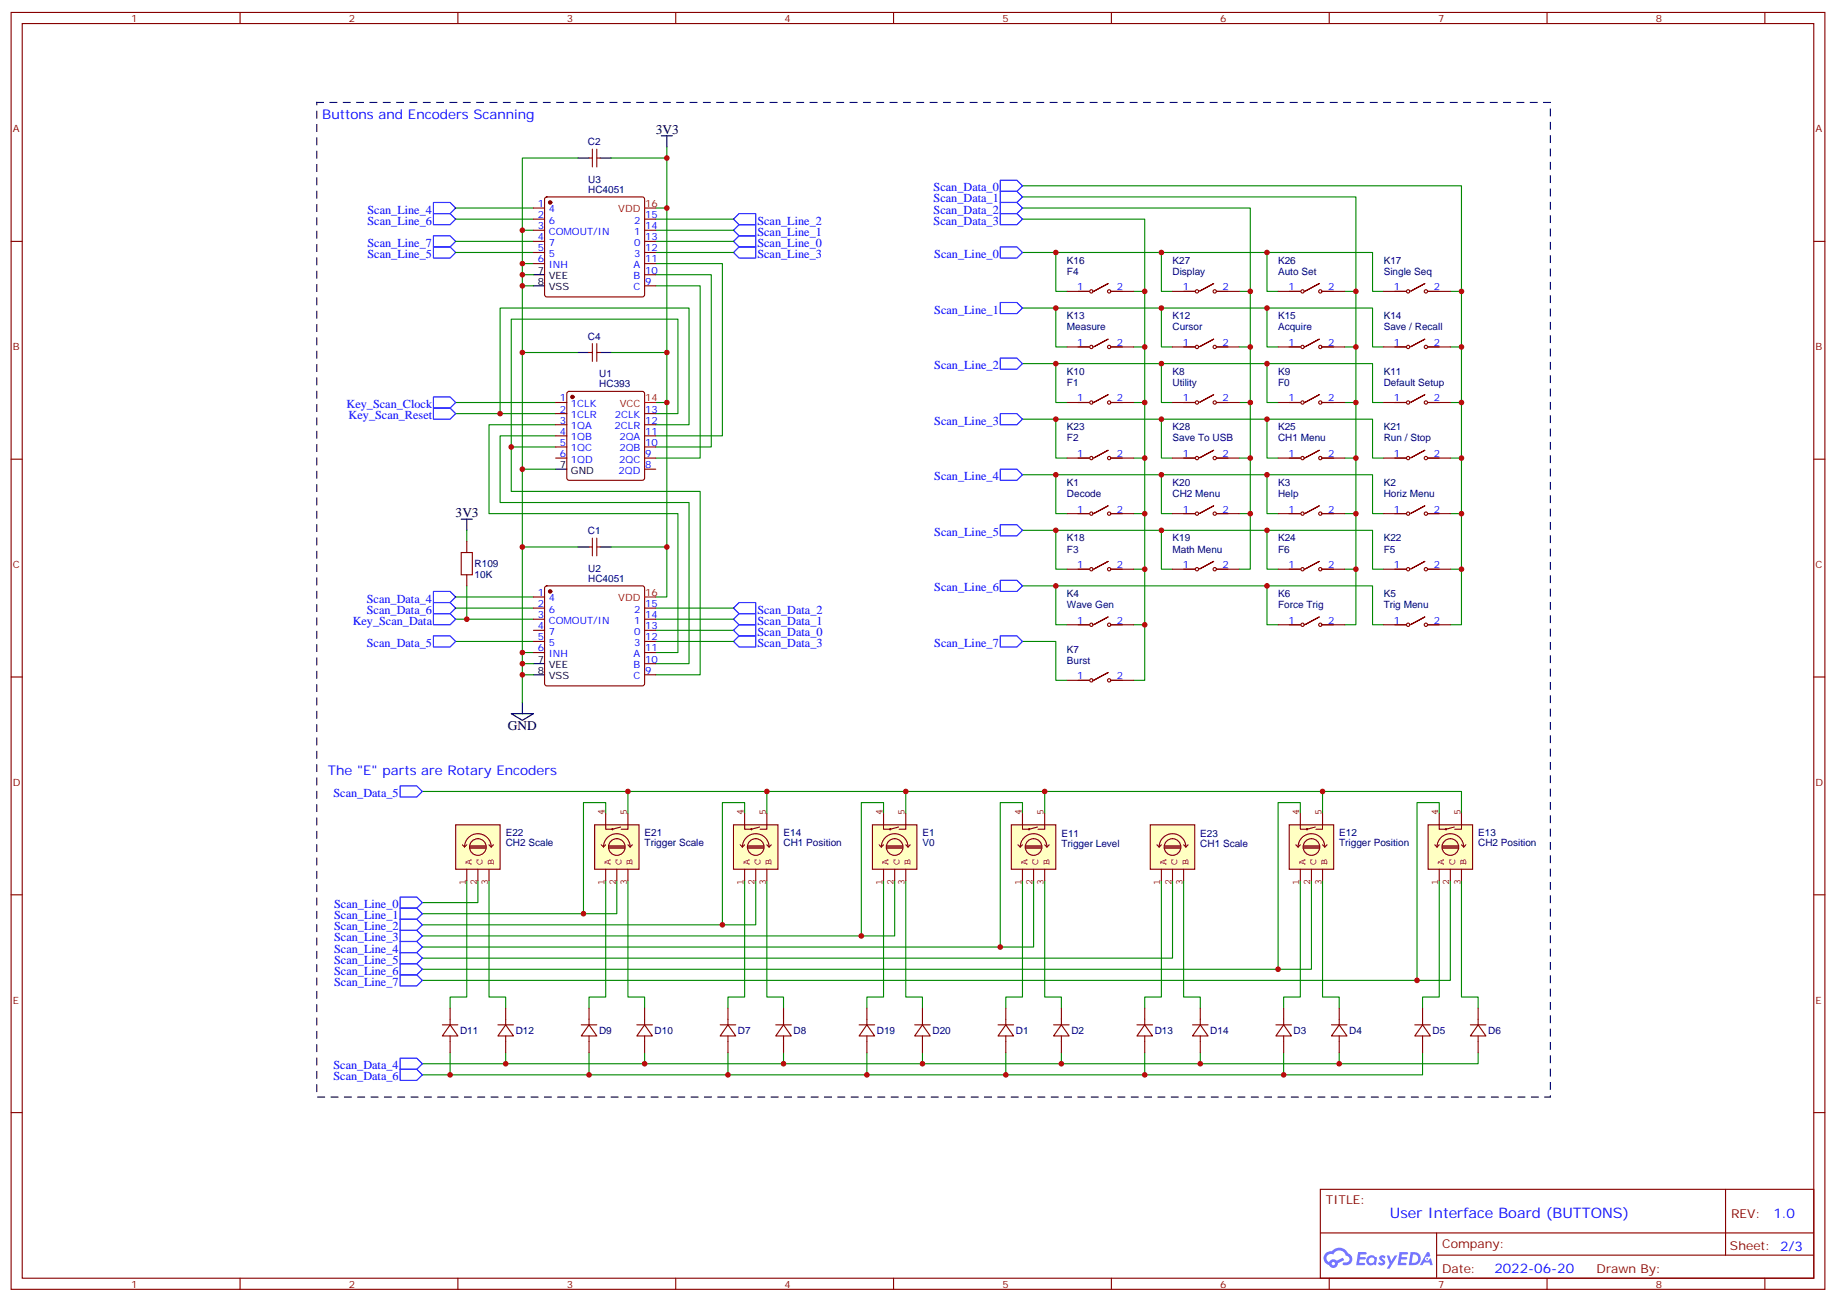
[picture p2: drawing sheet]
<svg xmlns="http://www.w3.org/2000/svg" width="583mm" height="413mm" viewBox="0 0 583 413" stroke-linecap="round" stroke-linejoin="round" font-family="sans-serif">
<g fill="none" stroke="#870000" stroke-width=".35">
<path d="M3.5 4h575.8v405.3h-575.8zM7.1 7.5h568.6v398.3h-568.6zM76.2 4v3.5M145.3 4v3.5M214.5 4v3.5M283.6 4v3.5M352.8 4v3.5M421.9 4v3.5M491.1 4v3.5M560.2 4v3.5M3.5 76.6h3.6M575.7 76.6h3.6"/>
<path d="M3.5 145.8h3.6M575.7 145.8h3.6M3.5 214.9h3.6M575.7 214.9h3.6M3.5 284.1h3.6M575.7 284.1h3.6M3.5 353.2h3.6M575.7 353.2h3.6M419.1 377.5h156.6v28.3h-156.6zM547.7 377.6v20.8M419.1 391.4h156.5M456 398.4h119.6"/>
<path d="M456 391.4v14.1M76.2 405.8v3.5M145.3 405.8v3.5M214.5 405.8v3.5M283.6 405.8v3.5M352.8 405.8v3.5M421.9 405.8v3.5M491.1 405.8v3.5M560.2 405.8v3.5"/>
</g>
<g fill="#5487ff">
<path d="M438.1 398.7a1.22 1.22 0 0 1 1.7 .3l-.4 .6a.47 .47 0 0 0-.3-.4 .47 .47 0 0 0-.5 .1l.1 .3a1.14 1.14 0 0 1 .8 1.7 1.14 1.14 0 0 1-1.9 0l-.2-.2 .5-.5 .7 .4a.29 .29 0 0 0 .3-.3 .29 .29 0 0 0-.2-.3 1.04 1.04 0 0 1-.6-1.7z"/>
<path d="M431.1 397.5h2.3l.4 .2-.2 .5h-1.8l-.1 .9h1.5l.3 .3-.3 .4h-1.6l-.2 1.1h1.7l.2 .4-.2 .3h-2.6z"/>
<path d="M444.2 397.5l2.7 .2-.1 .5h-1.8l-.2 .9h1.6l.3 .3-.4 .4h-1.6l-.1 1.1h1.7l.2 .4-.2 .3h-2.7z"/>
<path d="M453 397.5h.7l.3 1.2-.6 .3a.69 .69 0 0 0-1 .3 .69 .69 0 0 0 .4 1 .69 .69 0 0 0 .9-.6l.5-.3 .6 2.2h-.8l-.3-.9h-1.7l-.5 .9h-.8z"/>
<path d="M440.2 398.6h.8l.6 1.8 1.1-1.8h.9l-2.6 4.1h-.8l.9-1.5z"/>
<path d="M447.8 397.5l-.6 4.1h1.3a2.11 2.11 0 0 0 2.5-2.1 2.11 2.11 0 0 0-2.5-2zM448.5 398.2a1.43 1.43 0 0 1 1.6 1.6 1.43 1.43 0 0 1-2 1.1z"/>
<path d="M434.1 399.1a1.54 1.54 0 0 0-.1 2.1 1.54 1.54 0 0 0 2.1 .2l.7 .2 .3-2.3-.6-.3a1.49 1.49 0 0 0-2.4 .1zM434.3 400.1a.95 .95 0 0 1 1.9 0 .95 .95 0 0 1-1.9 0z"/>
<path d="M420.8 397.8a2.18 2.18 0 0 0 1.1 3.8 1.44 1.44 0 0 0 1.6 .9 1.44 1.44 0 0 0 1.2-1.5l2-1-.5-.7-1.9 .9a1.47 1.47 0 0 0-2.4 .5 1.39 1.39 0 0 1-.7-2 1.39 1.39 0 0 1 2-.4 2.12 2.12 0 0 1 2.2-1.3 2.12 2.12 0 0 1 1.9 1.6 1.14 1.14 0 0 1 1 1.5 1.14 1.14 0 0 1-1.6 .7 .43 .43 0 0 0-.5 .3 .43 .43 0 0 0 .4 .5 1.98 1.98 0 0 0 2.5-1.2 1.98 1.98 0 0 0-1.2-2.5 3.1 3.1 0 0 0-5.3-.7l-.9 .1zM422.7 401.1a.55 .55 0 0 1 1.1 0 .55 .55 0 0 1-1.1 0z"/>
<circle cx="453" cy="399.6" r=".26"/>
</g>
<path d="M100.5 32.5h391.6v315.8h-391.6z" fill="none" stroke="#000" stroke-width=".35" stroke-dasharray="2.1 2.1"/>
<g fill="none" stroke="#008700" stroke-width=".35">
<path d="M183.4 50.2h-17.6v172.8M194 50.2h17.7M211.7 46.6v142.9h-3.6M324.6 59h139.3v139.3h-3.5M144.6 66h24.7M144.6 69.6h24.7M144.6 76.6h24.7M165.8 73.1h3.5M208.1 73.1h24.7M208.1 66h3.6M208.1 69.6h24.7M208.1 76.6h24.7"/>
<path d="M324.6 62.5h105.8v135.8h-3.5M324.6 66h72.3v114.7h-3.6M324.6 69.6h38.8v146.4h-3.6M144.6 80.2h24.7M165.8 83.7h3.5M165.8 87.2h3.5M165.8 90.7h3.5M208.1 83.7h21.2v54.7h-21.2M208.1 87.2h17.7v54.7h-17.7M208.1 90.7h14.1v54.7h-14.1M208.1 80.2h24.7M324.6 97.8h111.1v12.3h3.5"/>
<path d="M324.6 80.2h111.1v12.3h3.5M335.1 97.8v12.3h3.6M335.1 80.2v12.3h3.6M359.8 92.5h3.6M368.7 97.8v12.3h3.5M368.7 80.2v12.3h3.5M393.3 92.5h3.6M402.2 97.8v12.3h3.5M402.2 80.2v12.3h3.5M426.9 92.5h3.5M460.4 92.5h3.5M165.8 111.9h17.6"/>
<path d="M194 111.9h17.7M324.6 115.4h111.1v12.4h3.5M335.1 115.4v12.4h3.6M359.8 110.1h3.6M368.7 115.4v12.4h3.5M393.3 110.1h3.6M402.2 115.4v12.4h3.5M426.9 110.1h3.5M460.4 110.1h3.5M144.6 127.8h31.8M144.6 131.3h31.8M158.7 131.3v-33.5h60v37h-10.6"/>
<path d="M176.4 134.8h-21.2v28.3h60v44.1h-7.1M176.4 138.4h-17.7v21.1h60v51.2h-10.6M208.1 131.3h7.1v-30h-52.9v40.6M208.1 127.8h3.6M324.6 133.1h111.1v12.3h3.5M335.1 133.1v12.3h3.6M359.8 127.8h3.6M368.7 133.1v12.3h3.5M393.3 127.8h3.6M402.2 133.1v12.3h3.5M426.9 127.8h3.5M460.4 127.8h3.5"/>
<path d="M165.8 148.9h10.6M176.4 141.9h-14.1v14.1h59.9v58.2h-14.1M324.6 150.7h111.1v12.4h3.5M335.1 150.7v12.4h3.6M359.8 145.4h3.6M368.7 150.7v12.4h3.5M393.3 145.4h3.6M402.2 150.7v12.4h3.5M426.9 145.4h3.5M460.4 145.4h3.5M148.2 168.3v3.6M165.8 173.6h17.6"/>
<path d="M194 173.6h17.7M324.6 168.3h111.1v12.4h3.5M335.1 168.3v12.4h3.6M359.8 163.1h3.6M368.7 168.3v12.4h3.5M393.3 163.1h3.6M402.2 168.3v12.4h3.5M426.9 163.1h3.5M460.4 163.1h3.5M144.6 193h24.7M144.6 189.5h24.7M144.6 196.6h24.7"/>
<path d="M148.2 186v10.6M208.1 193h24.7M208.1 196.6h24.7M324.6 186h111.1v12.3h3.5M335.1 186v12.3h3.6M359.8 180.7h3.6M359.8 198.3h3.6M402.2 186v12.3h3.5M426.9 180.7h3.5M460.4 180.7h3.5M144.6 203.6h24.7M165.8 207.2h3.5"/>
<path d="M165.8 210.7h3.5M165.8 214.2h3.5M208.1 203.6h24.7M208.1 200.1h24.7M324.6 203.6h10.5v12.4h3.6M134.1 251.2h329.8v7.1M192.3 258.3v-3.5h-7.1v35.3M199.3 251.2v7.1M236.4 258.3v-3.5h-7.1v38.8M243.4 251.2v7.1M280.5 258.3v-3.5h-7.1v42.3M287.5 251.2v7.1"/>
<path d="M324.6 258.3v-3.5h-7.1v45.8M331.6 251.2v7.1M412.7 258.3v-3.5h-7v52.9M419.8 251.2v7.1M456.8 258.3v-3.5h-7v56.4M148.2 279.5v37h-5.3v3.5M151.7 279.5v7h-17.6M155.2 279.5v37h5.3v3.5M192.3 279.5v37h-5.3v3.5M195.8 279.5v10.6h-61.7M199.3 279.5v37h5.3v3.5M236.4 279.5v37h-5.3v3.5"/>
<path d="M239.9 279.5v14.1h-105.8M243.4 279.5v37h5.3v3.5M280.5 279.5v37h-5.3v3.5M284 279.5v17.6h-149.9M287.5 279.5v37h5.3v3.5M324.6 279.5v37h-5.3v3.5M328.1 279.5v21.1h-194M331.6 279.5v37h5.3v3.5M368.7 279.5v37h-5.3v3.5M372.2 279.5v24.7h-238.1M375.7 279.5v37h5.3v3.5M412.7 279.5v37h-5.2v3.5"/>
<path d="M416.3 279.5v28.2h-282.2M419.8 279.5v37h5.3v3.5M456.8 279.5v37h-5.2v3.5M460.4 279.5v31.7h-326.3M463.9 279.5v37h5.3v3.5M142.9 334.2v7M160.5 334.2v3.5M187 334.2v7M204.6 334.2v3.5M231.1 334.2v7M248.7 334.2v3.5M275.2 334.2v7"/>
<path d="M292.8 334.2v3.5M319.3 334.2v7M336.9 334.2v3.5M363.4 334.2v7M381 334.2v3.5M407.5 334.2v7M425.1 334.2v3.5M451.6 334.2v7h-317.5M469.2 334.2v3.5h-335.1"/>
</g>
<g fill="none" stroke="#870000" stroke-width=".35">
<path d="M187 50.2h1M188 47.3v5.7M189.4 47.3v5.7M189.4 50.2h1.1M338.7 92.5h7M351.7 90l-4.6 2.5 4.6-2.5M352.8 92.5h7M372.2 92.5h7M385.2 90l-4.6 2.5 4.6-2.5M386.3 92.5h7M405.7 92.5h7M418.7 90l-4.5 2.5 4.5-2.5"/>
<path d="M419.8 92.5h7.1M439.2 92.5h7.1M452.3 90l-4.6 2.5 4.6-2.5M453.3 92.5h7.1M187 111.9h1M188 109.1v5.6M189.4 109.1v5.6M189.4 111.9h1.1M338.7 110.1h7M351.7 107.7l-4.6 2.4 4.6-2.4M352.8 110.1h7M372.2 110.1h7"/>
<path d="M385.2 107.7l-4.6 2.4 4.6-2.4M386.3 110.1h7M405.7 110.1h7M418.7 107.7l-4.5 2.4 4.5-2.4M419.8 110.1h7.1M439.2 110.1h7.1M452.3 107.7l-4.6 2.4 4.6-2.4M453.3 110.1h7.1M338.7 127.8h7M351.7 125.3l-4.6 2.5 4.6-2.5M352.8 127.8h7M372.2 127.8h7"/>
<path d="M385.2 125.3l-4.6 2.5 4.6-2.5M386.3 127.8h7M405.7 127.8h7M418.7 125.3l-4.5 2.5 4.5-2.5M419.8 127.8h7.1M439.2 127.8h7.1M452.3 125.3l-4.6 2.5 4.6-2.5M453.3 127.8h7.1M338.7 145.4h7M351.7 142.9l-4.6 2.5 4.6-2.5M352.8 145.4h7M372.2 145.4h7"/>
<path d="M385.2 142.9l-4.6 2.5 4.6-2.5M386.3 145.4h7M405.7 145.4h7M418.7 142.9l-4.5 2.5 4.5-2.5M419.8 145.4h7.1M439.2 145.4h7.1M452.3 142.9l-4.6 2.5 4.6-2.5M453.3 145.4h7.1M148.2 171.9v3.5M187 173.6h1M188 170.8v5.7M189.4 170.8v5.7"/>
<path d="M189.4 173.6h1.1M338.7 163.1h7M351.7 160.6l-4.6 2.5 4.6-2.5M351.7 178.2l-4.6 2.5 4.6-2.5M352.8 163.1h7M372.2 163.1h7M385.2 178.2l-4.6 2.5 4.6-2.5M385.2 160.6l-4.6 2.5 4.6-2.5M386.3 163.1h7M405.7 163.1h7M418.7 160.6l-4.5 2.5 4.5-2.5M418.7 178.2l-4.5 2.5 4.5-2.5"/>
<path d="M419.8 163.1h7.1M439.2 163.1h7.1M452.3 160.6l-4.6 2.5 4.6-2.5M452.3 178.2l-4.6 2.5 4.6-2.5M453.3 163.1h7.1M148.2 182.5v3.5M338.7 198.3h7M338.7 180.7h7M351.7 195.9l-4.6 2.4 4.6-2.4M352.8 198.3h7M352.8 180.7h7M372.2 180.7h7"/>
<path d="M386.3 180.7h7M405.7 198.3h7M405.7 180.7h7M418.7 195.9l-4.5 2.4 4.5-2.4M419.8 198.3h7.1M419.8 180.7h7.1M439.2 198.3h7.1M439.2 180.7h7.1M452.3 195.9l-4.6 2.4 4.6-2.4M453.3 198.3h7.1M453.3 180.7h7.1M338.7 216h7"/>
<path d="M351.7 213.5l-4.6 2.5 4.6-2.5M352.8 216h7M140.4 325.3h4.9M142.9 325.3l2.4 3.6h-4.9zM142.9 320v5.3M142.9 328.9v5.3M158 325.3h5M160.5 325.3l2.5 3.6h-5zM160.5 320v5.3M160.5 328.9v5.3M184.5 325.3h4.9M187 325.3l2.4 3.6h-4.9z"/>
<path d="M187 320v5.3M187 328.9v5.3M202.1 325.3h5M204.6 325.3l2.5 3.6h-5zM204.6 320v5.3M204.6 328.9v5.3M228.6 325.3h4.9M231.1 325.3l2.4 3.6h-4.9zM231.1 320v5.3M231.1 328.9v5.3M246.2 325.3h5M248.7 325.3l2.5 3.6h-5z"/>
<path d="M248.7 320v5.3M248.7 328.9v5.3M272.7 325.3h4.9M275.2 325.3l2.4 3.6h-4.9zM275.2 320v5.3M275.2 328.9v5.3M290.3 325.3h5M292.8 325.3l2.5 3.6h-5zM292.8 320v5.3M292.8 328.9v5.3M334.4 325.3h5M336.9 325.3l2.5 3.6h-5z"/>
<path d="M336.9 320v5.3M336.9 328.9v5.3M360.9 325.3h4.9M363.4 325.3l2.4 3.6h-4.9zM363.4 320v5.3M363.4 328.9v5.3M378.5 325.3h5M381 325.3l2.5 3.6h-5zM381 320v5.3M381 328.9v5.3M405 325.3h4.9M407.5 325.3l2.4 3.6h-4.9z"/>
<path d="M407.5 320v5.3M407.5 328.9v5.3M422.6 325.3h5M425.1 325.3l2.5 3.6h-5zM425.1 320v5.3M425.1 328.9v5.3M449.1 325.3h4.9M451.6 325.3l2.4 3.6h-4.9zM451.6 320v5.3M451.6 328.9v5.3M466.7 325.3h5M469.2 325.3l2.5 3.6h-5z"/>
<path d="M469.2 320v5.3M469.2 328.9v5.3"/>
<circle cx="346.4" cy="92.5" r=".53"/>
<circle cx="352.1" cy="92.5" r=".53"/>
<circle cx="379.9" cy="92.5" r=".53"/>
<circle cx="385.6" cy="92.5" r=".53"/>
<circle cx="413.5" cy="92.5" r=".53"/>
<circle cx="419.1" cy="92.5" r=".53"/>
<circle cx="447" cy="92.5" r=".53"/>
<circle cx="452.6" cy="92.5" r=".53"/>
<circle cx="346.4" cy="110.1" r=".53"/>
<circle cx="352.1" cy="110.1" r=".53"/>
<circle cx="379.9" cy="110.1" r=".53"/>
<circle cx="385.6" cy="110.1" r=".53"/>
<circle cx="413.5" cy="110.1" r=".53"/>
<circle cx="419.1" cy="110.1" r=".53"/>
<circle cx="447" cy="110.1" r=".53"/>
<circle cx="452.6" cy="110.1" r=".53"/>
<circle cx="346.4" cy="127.8" r=".53"/>
<circle cx="352.1" cy="127.8" r=".53"/>
<circle cx="379.9" cy="127.8" r=".53"/>
<circle cx="385.6" cy="127.8" r=".53"/>
<circle cx="413.5" cy="127.8" r=".53"/>
<circle cx="419.1" cy="127.8" r=".53"/>
<circle cx="447" cy="127.8" r=".53"/>
<circle cx="452.6" cy="127.8" r=".53"/>
<circle cx="346.4" cy="145.4" r=".53"/>
<circle cx="352.1" cy="145.4" r=".53"/>
<circle cx="379.9" cy="145.4" r=".53"/>
<circle cx="385.6" cy="145.4" r=".53"/>
<circle cx="413.5" cy="145.4" r=".53"/>
<circle cx="419.1" cy="145.4" r=".53"/>
<circle cx="447" cy="145.4" r=".53"/>
<circle cx="452.6" cy="145.4" r=".53"/>
<circle cx="346.4" cy="163.1" r=".53"/>
<circle cx="352.1" cy="163.1" r=".53"/>
<circle cx="379.9" cy="163.1" r=".53"/>
<circle cx="385.6" cy="163.1" r=".53"/>
<circle cx="413.5" cy="163.1" r=".53"/>
<circle cx="419.1" cy="163.1" r=".53"/>
<circle cx="447" cy="163.1" r=".53"/>
<circle cx="452.6" cy="163.1" r=".53"/>
<circle cx="346.4" cy="198.3" r=".53"/>
<circle cx="346.4" cy="180.7" r=".53"/>
<circle cx="352.1" cy="198.3" r=".53"/>
<circle cx="352.1" cy="180.7" r=".53"/>
<circle cx="379.9" cy="180.7" r=".53"/>
<circle cx="385.6" cy="180.7" r=".53"/>
<circle cx="413.5" cy="180.7" r=".53"/>
<circle cx="413.5" cy="198.3" r=".53"/>
<circle cx="419.1" cy="180.7" r=".53"/>
<circle cx="419.1" cy="198.3" r=".53"/>
<circle cx="447" cy="198.3" r=".53"/>
<circle cx="447" cy="180.7" r=".53"/>
<circle cx="452.6" cy="180.7" r=".53"/>
<circle cx="452.6" cy="198.3" r=".53"/>
<circle cx="346.4" cy="216" r=".53"/>
<circle cx="352.1" cy="216" r=".53"/>
</g>
<path d="M183.4 50.2h3.6M190.5 50.2h3.5M209.9 43.1h3.5M211.7 43.1v3.5M183.4 111.9h3.6M190.5 111.9h3.5M146.4 164.8h3.5M148.2 164.8v3.5M183.4 173.6h3.6M190.5 173.6h3.5M162.3 226.6h7l-3.5 2.1zM165.8 223v3.6" fill="none" stroke="#000" stroke-width=".35"/>
<g fill="none" stroke="#00f" stroke-width=".35">
<path d="M317.5 57.2h5.3l1.8 1.8-1.8 1.7h-5.3zM137.6 74.9h5.3l1.7 1.7-1.7 1.8h-5.3zM137.6 67.8h5.3l1.7 1.8-1.7 1.7h-5.3zM137.6 78.4h5.3l1.7 1.8-1.7 1.7h-5.3zM137.6 64.3h5.3l1.7 1.7-1.7 1.8h-5.3zM234.6 78.4h5.3v3.5h-5.3l-1.8-1.7zM234.6 67.8h5.3v3.5h-5.3l-1.8-1.7zM234.6 71.3h5.3v3.6h-5.3l-1.8-1.8zM234.6 74.9h5.3v3.5h-5.3l-1.8-1.8zM317.5 64.3h5.3l1.8 1.7-1.8 1.8h-5.3zM317.5 60.7h5.3l1.8 1.8-1.8 1.8h-5.3zM317.5 67.8h5.3l1.8 1.8-1.8 1.7h-5.3z"/>
<path d="M317.5 78.4h5.3l1.8 1.8-1.8 1.7h-5.3zM317.5 96h5.3l1.8 1.8-1.8 1.8h-5.3zM317.5 113.7h5.3l1.8 1.7-1.8 1.8h-5.3zM137.6 129.5h5.3l1.7 1.8-1.7 1.8h-5.3zM137.6 126h5.3l1.7 1.8-1.7 1.7h-5.3zM317.5 131.3h5.3l1.8 1.8-1.8 1.7h-5.3zM317.5 148.9h5.3l1.8 1.8-1.8 1.8h-5.3zM317.5 166.6h5.3l1.8 1.7-1.8 1.8h-5.3zM137.6 191.3h5.3l1.7 1.7-1.7 1.8h-5.3zM137.6 187.7h5.3l1.7 1.8-1.7 1.8h-5.3zM137.6 194.8h5.3l1.7 1.8-1.7 1.7h-5.3zM234.6 191.3h5.3v3.5h-5.3l-1.8-1.8z"/>
<path d="M234.6 194.8h5.3v3.5h-5.3l-1.8-1.7zM234.6 198.3h5.3v3.6h-5.3l-1.8-1.8zM317.5 184.2h5.3l1.8 1.8-1.8 1.7h-5.3zM137.6 201.9h5.3l1.7 1.7-1.7 1.8h-5.3zM234.6 201.9h5.3v3.5h-5.3l-1.8-1.8zM317.5 201.9h5.3l1.8 1.7-1.8 1.8h-5.3zM127 249.5h5.3l1.8 1.7-1.8 1.8h-5.3zM127 284.8h5.3l1.8 1.7-1.8 1.8h-5.3zM127 288.3h5.3l1.8 1.8-1.8 1.7h-5.3zM127 291.8h5.3l1.8 1.8-1.8 1.7h-5.3zM127 295.3h5.3l1.8 1.8-1.8 1.8h-5.3zM127 298.9h5.3l1.8 1.7-1.8 1.8h-5.3z"/>
<path d="M127 302.4h5.3l1.8 1.8-1.8 1.7h-5.3zM127 305.9h5.3l1.8 1.8-1.8 1.8h-5.3zM127 309.5h5.3l1.8 1.7-1.8 1.8h-5.3zM127 339.4h5.3l1.8 1.8-1.8 1.8h-5.3zM127 335.9h5.3l1.8 1.8-1.8 1.7h-5.3z"/>
</g>
<path d="M146.4 175.4h3.5v7.1h-3.5z" fill="none" stroke="#a10000" stroke-width=".35"/>
<path d="M188.7 261.8h14.1v14.1h-14.1z" fill="#ffffc2" stroke="#850000" stroke-width=".35"/>
<g fill="none" stroke="#850000" stroke-width=".35">
<path d="M192.3 258.3v4.9h2.1l2.6-.7M199.3 258.3v4.9h-2.1M190.9 268.2l.7 .7M191.6 268.9a4.2 4.2 0 0 1 4.2-4.2 4.2 4.2 0 0 1 4.2 4.2M192.3 275.9v3.6M192.3 268.2l-.7 .7M193.3 269.2h5M193.3 268.9h5M193.3 268.5h5M194.4 263.1l-.2 .1 .2 .2 .1-.3M195.8 266.2a2.65 2.65 0 0 0-2.4 3.8 2.65 2.65 0 0 0 4.4 .6 2.65 2.65 0 0 0-1.3-4.3l-.6-.1M195.8 275.9v3.6"/>
<path d="M199.3 275.9v3.6M199.3 268.2l.7 .7M200.7 268.2l-.7 .7"/>
</g>
<path d="M144.6 261.8h14.1v14.1h-14.1z" fill="#ffffc2" stroke="#850000" stroke-width=".35"/>
<path d="M146.8 268.2l.7 .7M147.5 268.9a4.2 4.2 0 0 1 4.2-4.2 4.2 4.2 0 0 1 4.2 4.2M148.2 275.9v3.6M148.2 268.2l-.7 .7M149.2 269.2h5M149.2 268.9h5M149.2 268.5h5M151.7 266.2a2.65 2.65 0 0 0-2.4 3.8 2.65 2.65 0 0 0 4.4 .6 2.65 2.65 0 0 0-1.3-4.3l-.6-.1M151.7 275.9v3.6M155.2 275.9v3.6M155.2 268.2l.7 .7M156.6 268.2l-.7 .7" fill="none" stroke="#850000" stroke-width=".35"/>
<path d="M232.8 261.8h14.1v14.1h-14.1z" fill="#ffffc2" stroke="#850000" stroke-width=".35"/>
<g fill="none" stroke="#850000" stroke-width=".35">
<path d="M236.4 258.3v4.9h2.1l2.6-.7M243.4 258.3v4.9h-2.1M234.9 268.2l.8 .7M235.7 268.9a4.2 4.2 0 0 1 4.2-4.2 4.2 4.2 0 0 1 4.2 4.2M236.4 275.9v3.6M236.4 268.2l-.7 .7M237.4 269.2h5M237.4 268.9h5M237.4 268.5h5M238.5 263.1l-.2 .1 .2 .2 .1-.3M239.9 266.2a2.65 2.65 0 0 0-2.4 3.8 2.65 2.65 0 0 0 4.4 .6 2.65 2.65 0 0 0-1.3-4.3l-.6-.1M239.9 275.9v3.6"/>
<path d="M243.4 275.9v3.6M243.4 268.2l.7 .7M244.8 268.2l-.7 .7"/>
</g>
<path d="M453.3 261.8h14.1v14.1h-14.1z" fill="#ffffc2" stroke="#850000" stroke-width=".35"/>
<g fill="none" stroke="#850000" stroke-width=".35">
<path d="M456.8 258.3v4.9h2.2l2.6-.7M463.9 258.3v4.9h-2.1M455.4 268.2l.7 .7M456.1 268.9a4.2 4.2 0 0 1 4.3-4.2 4.2 4.2 0 0 1 4.2 4.2M456.8 275.9v3.6M456.8 268.2l-.7 .7M457.9 269.2h4.9M457.9 268.9h4.9M457.9 268.5h4.9M459 263.1l-.2 .1 .2 .2 .1-.3M460.4 266.2a2.65 2.65 0 0 0-2.4 3.8 2.65 2.65 0 0 0 4.4 .6 2.65 2.65 0 0 0-1.3-4.3l-.6-.1M460.4 275.9v3.6"/>
<path d="M463.9 275.9v3.6M463.9 268.2l.7 .7M465.3 268.2l-.7 .7"/>
</g>
<path d="M409.2 261.8h14.1v14.1h-14.1z" fill="#ffffc2" stroke="#850000" stroke-width=".35"/>
<g fill="none" stroke="#850000" stroke-width=".35">
<path d="M412.7 258.3v4.9h2.2l2.6-.7M419.8 258.3v4.9h-2.1M411.3 268.2l.7 .7M412 268.9a4.2 4.2 0 0 1 4.3-4.2 4.2 4.2 0 0 1 4.2 4.2M412.7 275.9v3.6M412.7 268.2l-.7 .7M413.8 269.2h4.9M413.8 268.9h4.9M413.8 268.5h4.9M414.9 263.1l-.2 .1 .2 .2 .1-.3M416.3 266.2a2.65 2.65 0 0 0-2.4 3.8 2.65 2.65 0 0 0 4.4 .6 2.65 2.65 0 0 0-1.3-4.3l-.6-.1M416.3 275.9v3.6"/>
<path d="M419.8 275.9v3.6M419.8 268.2l.7 .7M421.2 268.2l-.7 .7"/>
</g>
<path d="M321 261.8h14.1v14.1h-14.1z" fill="#ffffc2" stroke="#850000" stroke-width=".35"/>
<g fill="none" stroke="#850000" stroke-width=".35">
<path d="M324.6 258.3v4.9h2.1l2.6-.7M331.6 258.3v4.9h-2.1M323.1 268.2l.7 .7M323.8 268.9a4.2 4.2 0 0 1 4.3-4.2 4.2 4.2 0 0 1 4.2 4.2M324.6 275.9v3.6M324.6 268.2l-.8 .7M325.6 269.2h5M325.6 268.9h5M325.6 268.5h5M326.7 263.1l-.2 .1 .2 .2 .1-.3M328.1 266.2a2.65 2.65 0 0 0-2.4 3.8 2.65 2.65 0 0 0 4.4 .6 2.65 2.65 0 0 0-1.3-4.3l-.6-.1M328.1 275.9v3.6"/>
<path d="M331.6 275.9v3.6M331.6 268.2l.7 .7M333 268.2l-.7 .7"/>
</g>
<path d="M365.1 261.8h14.1v14.1h-14.1z" fill="#ffffc2" stroke="#850000" stroke-width=".35"/>
<path d="M367.2 268.2l.7 .7M367.9 268.9a4.2 4.2 0 0 1 4.3-4.2 4.2 4.2 0 0 1 4.2 4.2M368.7 275.9v3.6M368.7 268.2l-.8 .7M369.7 269.2h4.9M369.7 268.9h4.9M369.7 268.5h4.9M372.2 266.2a2.65 2.65 0 0 0-2.4 3.8 2.65 2.65 0 0 0 4.4 .6 2.65 2.65 0 0 0-1.3-4.3l-.6-.1M372.2 275.9v3.6M375.7 275.9v3.6M375.7 268.2l.7 .7M377.1 268.2l-.7 .7" fill="none" stroke="#850000" stroke-width=".35"/>
<path d="M276.9 261.8h14.1v14.1h-14.1z" fill="#ffffc2" stroke="#850000" stroke-width=".35"/>
<g fill="none" stroke="#850000" stroke-width=".35">
<path d="M280.5 258.3v4.9h2.1l2.6-.7M287.5 258.3v4.9h-2.1M279 268.2l.8 .7M279.8 268.9a4.2 4.2 0 0 1 4.2-4.2 4.2 4.2 0 0 1 4.2 4.2M280.5 275.9v3.6M280.5 268.2l-.7 .7M281.5 269.2h5M281.5 268.9h5M281.5 268.5h5M282.6 263.1l-.2 .1 .2 .2 .1-.3M284 266.2a2.65 2.65 0 0 0-2.4 3.8 2.65 2.65 0 0 0 4.4 .6 2.65 2.65 0 0 0-1.3-4.3l-.6-.1M284 275.9v3.6"/>
<path d="M287.5 275.9v3.6M287.5 268.2l.7 .7M288.9 268.2l-.7 .7"/>
</g>
<g fill="none" stroke="#870000" stroke-width=".35">
<path d="M169.3 66h3.6M169.3 69.6h3.6M169.3 73.1h3.6M169.3 76.6h3.6M173.1 62.7l.5-.2h30.3l.5 .2 .2 .5v30.4l-.2 .5-.5 .2h-30.3l-.5-.3-.2-.4v-30.4zM204.6 69.6h3.5M204.6 73.1h3.5M204.6 76.6h3.5M169.3 80.2h3.6M169.3 83.7h3.6M204.6 80.2h3.5M204.6 83.7h3.5"/>
<path d="M204.6 90.7h3.5M204.6 87.2h3.5M176.4 127.8h3.5M176.4 131.3h3.5M176.4 134.8h3.5M176.4 138.4h3.5M180.2 124.5l.4-.3h23.3l.5 .3 .2 .5v26.8l-.2 .5-.5 .2h-23.3l-.5-.3-.2-.4v-26.8zM204.6 131.3h3.5M204.6 134.8h3.5M204.6 138.4h3.5M176.4 141.9h3.5M176.4 145.4h3.5"/>
<path d="M204.6 141.9h3.5M204.6 145.4h3.5M204.6 148.9h3.5M169.3 189.5h3.6M169.3 193h3.6M169.3 196.6h3.6M173.1 186.2l.5-.2h30.3l.5 .2 .2 .5v30.3l-.2 .5-.5 .2h-30.3l-.5-.2-.2-.5v-30.3zM204.6 193h3.5M204.6 196.6h3.5M169.3 200.1h3.6M169.3 203.6h3.6M169.3 207.2h3.6"/>
<path d="M204.6 200.1h3.5M204.6 203.6h3.5M204.6 207.2h3.5M204.6 214.2h3.5M204.6 210.7h3.5M316.8 325.3h4.9M319.3 325.3l2.4 3.6h-4.9zM319.3 320v5.3M319.3 328.9v5.3"/>
</g>
<g fill="#870000" stroke="#870000" stroke-width=".35">
<circle cx="181.7" cy="126" r=".53"/>
<circle cx="174.6" cy="64.3" r=".53"/>
<circle cx="174.6" cy="187.7" r=".53"/>
</g>
<path d="M169.3 87.2h3.6M169.3 90.7h3.6M176.4 148.9h3.5M169.3 210.7h3.6M169.3 214.2h3.6" fill="none" stroke="#000" stroke-width=".35"/>
<path d="M204.6 66h3.5M204.6 127.8h3.5M204.6 189.5h3.5" fill="none" stroke="#f00" stroke-width=".35"/>
<g fill="#c00">
<circle cx="211.7" cy="50.2" r=".88"/>
<circle cx="158.8" cy="131.3" r=".88"/>
<circle cx="165.8" cy="111.9" r=".88"/>
<circle cx="211.7" cy="111.9" r=".88"/>
<circle cx="162.3" cy="141.9" r=".88"/>
<circle cx="165.8" cy="73.1" r=".88"/>
<circle cx="165.8" cy="90.7" r=".88"/>
<circle cx="165.8" cy="87.2" r=".88"/>
<circle cx="165.8" cy="83.7" r=".88"/>
<circle cx="165.8" cy="148.9" r=".88"/>
<circle cx="165.8" cy="173.6" r=".88"/>
<circle cx="165.8" cy="207.2" r=".88"/>
<circle cx="165.8" cy="210.7" r=".88"/>
<circle cx="165.8" cy="214.2" r=".88"/>
<circle cx="211.7" cy="173.6" r=".88"/>
<circle cx="148.2" cy="196.6" r=".88"/>
<circle cx="185.2" cy="290.1" r=".88"/>
<circle cx="229.3" cy="293.6" r=".88"/>
<circle cx="199.3" cy="251.2" r=".88"/>
<circle cx="243.4" cy="251.2" r=".88"/>
<circle cx="273.4" cy="297.1" r=".88"/>
<circle cx="317.5" cy="300.6" r=".88"/>
<circle cx="405.7" cy="307.7" r=".88"/>
<circle cx="449.8" cy="311.2" r=".88"/>
<circle cx="287.5" cy="251.2" r=".88"/>
<circle cx="331.6" cy="251.2" r=".88"/>
<circle cx="419.8" cy="251.2" r=".88"/>
<circle cx="211.7" cy="66" r=".88"/>
<circle cx="211.7" cy="127.8" r=".88"/>
<circle cx="142.9" cy="341.2" r=".88"/>
<circle cx="160.5" cy="337.7" r=".88"/>
<circle cx="187" cy="341.2" r=".88"/>
<circle cx="204.6" cy="337.7" r=".88"/>
<circle cx="231.1" cy="341.2" r=".88"/>
<circle cx="248.7" cy="337.7" r=".88"/>
<circle cx="275.2" cy="341.2" r=".88"/>
<circle cx="292.8" cy="337.7" r=".88"/>
<circle cx="319.3" cy="341.2" r=".88"/>
<circle cx="336.9" cy="337.7" r=".88"/>
<circle cx="363.4" cy="341.2" r=".88"/>
<circle cx="381" cy="337.7" r=".88"/>
<circle cx="425.1" cy="337.7" r=".88"/>
<circle cx="407.5" cy="341.2" r=".88"/>
<circle cx="430.4" cy="163.1" r=".88"/>
<circle cx="430.4" cy="180.7" r=".88"/>
<circle cx="463.9" cy="180.7" r=".88"/>
<circle cx="463.9" cy="163.1" r=".88"/>
<circle cx="463.9" cy="145.4" r=".88"/>
<circle cx="430.4" cy="145.4" r=".88"/>
<circle cx="430.4" cy="127.8" r=".88"/>
<circle cx="463.9" cy="127.8" r=".88"/>
<circle cx="463.9" cy="110.1" r=".88"/>
<circle cx="463.9" cy="92.5" r=".88"/>
<circle cx="430.4" cy="110.1" r=".88"/>
<circle cx="430.4" cy="92.5" r=".88"/>
<circle cx="396.9" cy="163.1" r=".88"/>
<circle cx="396.9" cy="145.4" r=".88"/>
<circle cx="396.9" cy="127.8" r=".88"/>
<circle cx="396.9" cy="110.1" r=".88"/>
<circle cx="396.9" cy="92.5" r=".88"/>
<circle cx="363.4" cy="198.3" r=".88"/>
<circle cx="363.4" cy="180.7" r=".88"/>
<circle cx="363.4" cy="163.1" r=".88"/>
<circle cx="363.4" cy="145.4" r=".88"/>
<circle cx="363.4" cy="127.8" r=".88"/>
<circle cx="363.4" cy="110.1" r=".88"/>
<circle cx="363.4" cy="92.5" r=".88"/>
<circle cx="402.2" cy="186" r=".88"/>
<circle cx="335.1" cy="186" r=".88"/>
<circle cx="402.2" cy="168.3" r=".88"/>
<circle cx="368.7" cy="168.3" r=".88"/>
<circle cx="335.1" cy="168.3" r=".88"/>
<circle cx="402.2" cy="150.7" r=".88"/>
<circle cx="368.7" cy="150.7" r=".88"/>
<circle cx="335.1" cy="150.7" r=".88"/>
<circle cx="402.2" cy="133.1" r=".88"/>
<circle cx="368.7" cy="133.1" r=".88"/>
<circle cx="335.1" cy="133.1" r=".88"/>
<circle cx="402.2" cy="115.4" r=".88"/>
<circle cx="368.7" cy="115.4" r=".88"/>
<circle cx="335.1" cy="115.4" r=".88"/>
<circle cx="402.2" cy="97.8" r=".88"/>
<circle cx="368.7" cy="97.8" r=".88"/>
<circle cx="335.1" cy="97.8" r=".88"/>
<circle cx="402.2" cy="80.2" r=".88"/>
<circle cx="368.7" cy="80.2" r=".88"/>
<circle cx="335.1" cy="80.2" r=".88"/>
</g>
<text font-size="4.6" fill="#00f" x="441.2" y="386.6">User Interface Board (BUTTONS)</text>
<g font-size="4.2" fill="#00f">
<text x="102.3" y="37.8">Buttons and Encoders Scanning</text>
<text x="104.1" y="246">The &quot;E&quot; parts are Rotary Encoders</text>
<text x="562.9" y="386.8">1.0</text>
<text x="474.4" y="404.2">2022-06-20</text>
</g>
<g font-size="4.2">
<text x="208.1" y="42.4">3V3</text>
<text x="144.6" y="164.1">3V3</text>
<text x="161.2" y="231.8">GND</text>
</g>
<g font-size="3.9" fill="#00f">
<text x="296.4" y="64.3">Scan_Data_1</text>
<text x="296.4" y="60.7">Scan_Data_0</text>
<text x="116.6" y="71.3">Scan_Line_6</text>
<text x="116.6" y="67.8">Scan_Line_4</text>
<text x="240.4" y="71.3">Scan_Line_2</text>
<text x="296.4" y="67.8">Scan_Data_2</text>
<text x="296.4" y="71.3">Scan_Data_3</text>
<text x="240.4" y="74.9">Scan_Line_1</text>
<text x="116.6" y="78.4">Scan_Line_7</text>
<text x="116.6" y="81.9">Scan_Line_5</text>
<text x="240.4" y="81.9">Scan_Line_3</text>
<text x="240.4" y="78.4">Scan_Line_0</text>
<text x="296.6" y="81.9">Scan_Line_0</text>
<text x="296.6" y="99.6">Scan_Line_1</text>
<text x="296.6" y="117.2">Scan_Line_2</text>
<text x="110" y="129.5">Key_Scan_Clock</text>
<text x="110.7" y="133.1">Key_Scan_Reset</text>
<text x="296.6" y="134.8">Scan_Line_3</text>
<text x="296.6" y="152.5">Scan_Line_4</text>
<text x="296.6" y="170.1">Scan_Line_5</text>
<text x="116.4" y="191.3">Scan_Data_4</text>
<text x="296.6" y="187.7">Scan_Line_6</text>
<text x="116.4" y="194.8">Scan_Data_6</text>
<text x="240.4" y="194.8">Scan_Data_2</text>
<text x="111.9" y="198.3">Key_Scan_Data</text>
<text x="240.4" y="198.3">Scan_Data_1</text>
<text x="240.4" y="201.9">Scan_Data_0</text>
<text x="116.4" y="205.4">Scan_Data_5</text>
<text x="240.4" y="205.4">Scan_Data_3</text>
<text x="296.6" y="205.4">Scan_Line_7</text>
<text x="105.9" y="253">Scan_Data_5</text>
<text x="106.1" y="288.3">Scan_Line_0</text>
<text x="106.1" y="291.8">Scan_Line_1</text>
<text x="106.1" y="295.3">Scan_Line_2</text>
<text x="106.1" y="298.9">Scan_Line_3</text>
<text x="106.1" y="302.4">Scan_Line_4</text>
<text x="106.1" y="305.9">Scan_Line_5</text>
<text x="106.1" y="309.5">Scan_Line_6</text>
<text x="106.1" y="313">Scan_Line_7</text>
<text x="105.9" y="339.4">Scan_Data_4</text>
<text x="105.9" y="343">Scan_Data_6</text>
</g>
<g font-size="3.9" fill="#800">
<text x="420.9" y="382.1">TITLE:</text>
<text x="549.5" y="386.8">REV:</text>
<text x="457.8" y="396.3">Company:</text>
<text x="549.1" y="396.9">Sheet: 2/3</text>
<text x="457.8" y="404">Date:</text>
<text x="506.8" y="404.1">Drawn By:</text>
</g>
<g font-size="3.2" fill="#800">
<text x="41.6" y="6.9">1</text>
<text x="110.8" y="6.9">2</text>
<text x="179.9" y="6.9">3</text>
<text x="249.1" y="6.9">4</text>
<text x="318.2" y="6.9">5</text>
<text x="387.3" y="6.9">6</text>
<text x="456.5" y="6.9">7</text>
<text x="525.6" y="6.9">8</text>
<text x="4.1" y="42.1">A</text>
<text x="576.3" y="42.1">A</text>
<text x="4.1" y="111.2">B</text>
<text x="576.3" y="111.2">B</text>
<text x="4.1" y="180.3">C</text>
<text x="576.3" y="180.3">C</text>
<text x="4.1" y="249.5">D</text>
<text x="576.3" y="249.5">D</text>
<text x="4.1" y="318.6">E</text>
<text x="576.3" y="318.6">E</text>
<text x="41.6" y="408.8">1</text>
<text x="110.8" y="408.8">2</text>
<text x="179.9" y="408.8">3</text>
<text x="249.1" y="408.8">4</text>
<text x="318.2" y="408.8">5</text>
<text x="387.3" y="408.8">6</text>
<text x="456.5" y="408.8">7</text>
<text x="525.6" y="408.8">8</text>
</g>
<g font-size="3.2" fill="#000080">
<text x="186.6" y="46">C2</text>
<text x="186.7" y="58">U3</text>
<text x="186.7" y="61.3">HC4051</text>
<text x="338.7" y="83.7">K16</text>
<text x="372.2" y="83.7">K27</text>
<text x="405.7" y="83.7">K26</text>
<text x="439.2" y="83.7">K17</text>
<text x="338.7" y="87.2">F4</text>
<text x="372.2" y="87.2">Display</text>
<text x="405.7" y="87.2">Auto Set</text>
<text x="439.2" y="87.2">Single Seq</text>
<text x="338.7" y="101.3">K13</text>
<text x="372.2" y="101.3">K12</text>
<text x="405.7" y="101.3">K15</text>
<text x="439.2" y="101.3">K14</text>
<text x="186.6" y="107.8">C4</text>
<text x="338.7" y="104.8">Measure</text>
<text x="372.2" y="104.8">Cursor</text>
<text x="405.7" y="104.8">Acquire</text>
<text x="439.2" y="104.8">Save / Recall</text>
<text x="190.2" y="119.7">U1</text>
<text x="338.7" y="119">K10</text>
<text x="372.2" y="119">K8</text>
<text x="405.7" y="119">K9</text>
<text x="439.2" y="119">K11</text>
<text x="190.2" y="123">HC393</text>
<text x="338.7" y="122.5">F1</text>
<text x="372.2" y="122.5">Utility</text>
<text x="405.7" y="122.5">F0</text>
<text x="439.2" y="122.5">Default Setup</text>
<text x="338.7" y="136.6">K23</text>
<text x="372.2" y="136.6">K28</text>
<text x="405.7" y="136.6">K25</text>
<text x="439.2" y="136.6">K21</text>
<text x="338.7" y="140.1">F2</text>
<text x="372.2" y="140.1">Save To USB</text>
<text x="405.7" y="140.1">CH1 Menu</text>
<text x="439.2" y="140.1">Run / Stop</text>
<text x="338.7" y="154.2">K1</text>
<text x="372.2" y="154.2">K20</text>
<text x="405.7" y="154.2">K3</text>
<text x="439.2" y="154.2">K2</text>
<text x="338.7" y="157.8">Decode</text>
<text x="372.2" y="157.8">CH2 Menu</text>
<text x="405.7" y="157.8">Help</text>
<text x="439.2" y="157.8">Horiz Menu</text>
<text x="186.6" y="169.5">C1</text>
<text x="338.7" y="171.9">K18</text>
<text x="372.2" y="171.9">K19</text>
<text x="405.7" y="171.9">K24</text>
<text x="439.2" y="171.9">K22</text>
<text x="338.7" y="175.4">F3</text>
<text x="372.2" y="175.4">Math Menu</text>
<text x="405.7" y="175.4">F6</text>
<text x="439.2" y="175.4">F5</text>
<text x="150.6" y="183.5">10K</text>
<text x="150.6" y="180.1">R109</text>
<text x="186.7" y="184.7">HC4051</text>
<text x="186.7" y="181.4">U2</text>
<text x="338.7" y="189.5">K4</text>
<text x="405.7" y="189.5">K6</text>
<text x="439.2" y="189.5">K5</text>
<text x="338.7" y="193">Wave Gen</text>
<text x="405.7" y="193">Force Trig</text>
<text x="439.2" y="193">Trig Menu</text>
<text x="338.7" y="207.2">K7</text>
<text x="338.7" y="210.7">Burst</text>
<text x="160.5" y="268.7">CH2 Scale</text>
<text x="160.5" y="265.4">E22</text>
<text x="204.6" y="268.7">Trigger Scale</text>
<text x="204.6" y="265.4">E21</text>
<text x="248.7" y="268.7">CH1 Position</text>
<text x="248.7" y="265.4">E14</text>
<text x="292.8" y="268.7">V0</text>
<text x="292.8" y="265.4">E1</text>
<text x="336.9" y="268.9">Trigger Level</text>
<text x="336.9" y="265.6">E11</text>
<text x="381" y="268.9">CH1 Scale</text>
<text x="381" y="265.6">E23</text>
<text x="425.1" y="268.7">Trigger Position</text>
<text x="425.1" y="265.4">E12</text>
<text x="469.2" y="268.7">CH2 Position</text>
<text x="469.2" y="265.4">E13</text>
<text x="146" y="328.2">D11</text>
<text x="163.7" y="328.2">D12</text>
<text x="190.1" y="328.2">D9</text>
<text x="207.8" y="328.2">D10</text>
<text x="234.2" y="328.2">D7</text>
<text x="251.9" y="328.2">D8</text>
<text x="278.3" y="328.2">D19</text>
<text x="296" y="328.2">D20</text>
<text x="322.4" y="328.2">D1</text>
<text x="340.1" y="328.2">D2</text>
<text x="366.5" y="328.2">D13</text>
<text x="384.2" y="328.2">D14</text>
<text x="410.6" y="328.2">D3</text>
<text x="428.3" y="328.2">D4</text>
<text x="454.7" y="328.2">D5</text>
<text x="472.4" y="328.2">D6</text>
</g>
<g font-size="3.2" fill="#00f">
<text x="170.7" y="65.7">1</text>
<text x="170.7" y="69.2">2</text>
<text x="174.2" y="67.5">4</text>
<text x="174.2" y="71">6</text>
<text x="201.3" y="71">2</text>
<text x="204.8" y="69.2">15</text>
<text x="170.7" y="72.7">3</text>
<text x="170.7" y="76.3">4</text>
<text x="174.2" y="74.5">COMOUT/IN</text>
<text x="201.3" y="74.5">1</text>
<text x="204.8" y="76.3">13</text>
<text x="204.8" y="72.7">14</text>
<text x="170.7" y="79.8">5</text>
<text x="170.7" y="83.3">6</text>
<text x="174.2" y="78">7</text>
<text x="174.2" y="81.6">5</text>
<text x="201.3" y="81.6">3</text>
<text x="201.3" y="78">0</text>
<text x="204.8" y="83.3">11</text>
<text x="204.8" y="79.8">12</text>
<text x="174.2" y="85.1">INH</text>
<text x="201.1" y="88.6">B</text>
<text x="201.1" y="85.1">A</text>
<text x="204.8" y="86.9">10</text>
<text x="201.1" y="92.1">C</text>
<text x="204.8" y="90.4">9</text>
<text x="341.9" y="92.1">1</text>
<text x="354.5" y="92.1">2</text>
<text x="375.5" y="92.1">1</text>
<text x="388.1" y="92.1">2</text>
<text x="409" y="92.1">1</text>
<text x="421.6" y="92.1">2</text>
<text x="442.5" y="92.1">1</text>
<text x="455.1" y="92.1">2</text>
<text x="341.9" y="109.8">1</text>
<text x="354.5" y="109.8">2</text>
<text x="375.5" y="109.8">1</text>
<text x="388.1" y="109.8">2</text>
<text x="409" y="109.8">1</text>
<text x="421.6" y="109.8">2</text>
<text x="442.5" y="109.8">1</text>
<text x="455.1" y="109.8">2</text>
<text x="177.7" y="127.4">1</text>
<text x="177.7" y="131">2</text>
<text x="181.2" y="129.2">1CLK</text>
<text x="204.8" y="131">13</text>
<text x="341.9" y="127.4">1</text>
<text x="354.5" y="127.4">2</text>
<text x="375.5" y="127.4">1</text>
<text x="388.1" y="127.4">2</text>
<text x="409" y="127.4">1</text>
<text x="421.6" y="127.4">2</text>
<text x="442.5" y="127.4">1</text>
<text x="455.1" y="127.4">2</text>
<text x="177.7" y="134.5">3</text>
<text x="181.2" y="132.7">1CLR</text>
<text x="181.2" y="136.2">1QA</text>
<text x="195.1" y="136.2">2CLR</text>
<text x="195.1" y="132.7">2CLK</text>
<text x="204.8" y="134.5">12</text>
<text x="177.7" y="138">4</text>
<text x="177.7" y="141.5">5</text>
<text x="181.2" y="139.8">1QB</text>
<text x="181.2" y="143.3">1QC</text>
<text x="196.6" y="143.3">2QB</text>
<text x="196.6" y="139.8">2QA</text>
<text x="204.8" y="141.5">10</text>
<text x="204.8" y="138">11</text>
<text x="177.7" y="145.1">6</text>
<text x="181.2" y="146.8">1QD</text>
<text x="196.6" y="146.8">2QC</text>
<text x="204.8" y="148.6">8</text>
<text x="204.8" y="145.1">9</text>
<text x="341.9" y="145.1">1</text>
<text x="354.5" y="145.1">2</text>
<text x="375.5" y="145.1">1</text>
<text x="388.1" y="145.1">2</text>
<text x="409" y="145.1">1</text>
<text x="421.6" y="145.1">2</text>
<text x="442.5" y="145.1">1</text>
<text x="455.1" y="145.1">2</text>
<text x="196.3" y="150.4">2QD</text>
<text x="341.9" y="162.7">1</text>
<text x="354.5" y="162.7">2</text>
<text x="375.5" y="162.7">1</text>
<text x="388.1" y="162.7">2</text>
<text x="409" y="162.7">1</text>
<text x="421.6" y="162.7">2</text>
<text x="442.5" y="162.7">1</text>
<text x="455.1" y="162.7">2</text>
<text x="341.9" y="180.3">1</text>
<text x="354.5" y="180.3">2</text>
<text x="375.5" y="180.3">1</text>
<text x="388.1" y="180.3">2</text>
<text x="409" y="180.3">1</text>
<text x="421.6" y="180.3">2</text>
<text x="442.5" y="180.3">1</text>
<text x="455.1" y="180.3">2</text>
<text x="170.7" y="189.2">1</text>
<text x="174.2" y="190.9">4</text>
<text x="170.7" y="192.7">2</text>
<text x="170.7" y="196.2">3</text>
<text x="174.2" y="194.5">6</text>
<text x="174.2" y="198">COMOUT/IN</text>
<text x="201.3" y="198">1</text>
<text x="201.3" y="194.5">2</text>
<text x="204.8" y="196.2">14</text>
<text x="204.8" y="192.7">15</text>
<text x="341.9" y="198">1</text>
<text x="354.5" y="198">2</text>
<text x="409" y="198">1</text>
<text x="421.6" y="198">2</text>
<text x="442.5" y="198">1</text>
<text x="455.1" y="198">2</text>
<text x="170.7" y="199.7">4</text>
<text x="170.7" y="203.3">5</text>
<text x="174.2" y="201.5">7</text>
<text x="201.3" y="201.5">0</text>
<text x="204.8" y="203.3">12</text>
<text x="204.8" y="199.7">13</text>
<text x="170.7" y="206.8">6</text>
<text x="174.2" y="205">5</text>
<text x="174.2" y="208.6">INH</text>
<text x="201.1" y="208.6">A</text>
<text x="201.3" y="205">3</text>
<text x="204.8" y="206.8">11</text>
<text x="201.1" y="215.6">C</text>
<text x="201.1" y="212.1">B</text>
<text x="204.8" y="213.9">9</text>
<text x="204.8" y="210.3">10</text>
<text x="341.9" y="215.6">1</text>
<text x="354.5" y="215.6">2</text>
</g>
<g font-size="3.2" fill="#f00">
<text x="204.8" y="65.7">16</text>
<text x="196.2" y="67.5">VDD</text>
<text x="196.7" y="129.2">VCC</text>
<text x="204.8" y="127.4">14</text>
<text x="196.2" y="190.9">VDD</text>
<text x="204.8" y="189.2">16</text>
</g>
<g font-size="3.2">
<text x="170.7" y="86.9">7</text>
<text x="174.2" y="88.6">VEE</text>
<text x="170.7" y="90.4">8</text>
<text x="174.2" y="92.1">VSS</text>
<text x="177.7" y="148.6">7</text>
<text x="181.2" y="150.4">GND</text>
<text x="170.7" y="210.3">7</text>
<text x="170.7" y="213.9">8</text>
<text x="174.2" y="212.1">VEE</text>
<text x="174.2" y="215.6">VSS</text>
</g>
<g font-size="3.2" fill="#840000">
<text x="191.9" y="258.7" transform="rotate(-90 191.9 258.7)">4</text>
<text x="199" y="258.7" transform="rotate(-90 199 258.7)">5</text>
<text x="236" y="258.7" transform="rotate(-90 236 258.7)">4</text>
<text x="243.1" y="258.7" transform="rotate(-90 243.1 258.7)">5</text>
<text x="280.1" y="258.7" transform="rotate(-90 280.1 258.7)">4</text>
<text x="287.2" y="258.7" transform="rotate(-90 287.2 258.7)">5</text>
<text x="324.2" y="258.7" transform="rotate(-90 324.2 258.7)">4</text>
<text x="331.3" y="258.7" transform="rotate(-90 331.3 258.7)">5</text>
<text x="412.4" y="258.7" transform="rotate(-90 412.4 258.7)">4</text>
<text x="419.5" y="258.7" transform="rotate(-90 419.5 258.7)">5</text>
<text x="456.5" y="258.7" transform="rotate(-90 456.5 258.7)">4</text>
<text x="463.5" y="258.7" transform="rotate(-90 463.5 258.7)">5</text>
<text x="149.7" y="274.5" transform="rotate(-90 149.7 274.5)">A</text>
<text x="153.2" y="274.5" transform="rotate(-90 153.2 274.5)">C</text>
<text x="156.7" y="274.5" transform="rotate(-90 156.7 274.5)">B</text>
<text x="193.8" y="274.5" transform="rotate(-90 193.8 274.5)">A</text>
<text x="197.3" y="274.5" transform="rotate(-90 197.3 274.5)">C</text>
<text x="200.8" y="274.5" transform="rotate(-90 200.8 274.5)">B</text>
<text x="237.9" y="274.5" transform="rotate(-90 237.9 274.5)">A</text>
<text x="241.4" y="274.5" transform="rotate(-90 241.4 274.5)">C</text>
<text x="244.9" y="274.5" transform="rotate(-90 244.9 274.5)">B</text>
<text x="282" y="274.5" transform="rotate(-90 282 274.5)">A</text>
<text x="285.5" y="274.5" transform="rotate(-90 285.5 274.5)">C</text>
<text x="289" y="274.5" transform="rotate(-90 289 274.5)">B</text>
<text x="326.1" y="274.5" transform="rotate(-90 326.1 274.5)">A</text>
<text x="329.6" y="274.5" transform="rotate(-90 329.6 274.5)">C</text>
<text x="333.1" y="274.5" transform="rotate(-90 333.1 274.5)">B</text>
<text x="370.2" y="274.5" transform="rotate(-90 370.2 274.5)">A</text>
<text x="373.7" y="274.5" transform="rotate(-90 373.7 274.5)">C</text>
<text x="377.2" y="274.5" transform="rotate(-90 377.2 274.5)">B</text>
<text x="414.2" y="274.5" transform="rotate(-90 414.2 274.5)">A</text>
<text x="417.8" y="274.5" transform="rotate(-90 417.8 274.5)">C</text>
<text x="421.3" y="274.5" transform="rotate(-90 421.3 274.5)">B</text>
<text x="458.3" y="274.5" transform="rotate(-90 458.3 274.5)">A</text>
<text x="461.9" y="274.5" transform="rotate(-90 461.9 274.5)">C</text>
<text x="465.4" y="274.5" transform="rotate(-90 465.4 274.5)">B</text>
<text x="147.8" y="281" transform="rotate(-90 147.8 281)">1</text>
<text x="151.3" y="281" transform="rotate(-90 151.3 281)">2</text>
<text x="154.9" y="281" transform="rotate(-90 154.9 281)">3</text>
<text x="191.9" y="281" transform="rotate(-90 191.9 281)">1</text>
<text x="195.4" y="281" transform="rotate(-90 195.4 281)">2</text>
<text x="199" y="281" transform="rotate(-90 199 281)">3</text>
<text x="236" y="281" transform="rotate(-90 236 281)">1</text>
<text x="239.5" y="281" transform="rotate(-90 239.5 281)">2</text>
<text x="243.1" y="281" transform="rotate(-90 243.1 281)">3</text>
<text x="280.1" y="281" transform="rotate(-90 280.1 281)">1</text>
<text x="283.6" y="281" transform="rotate(-90 283.6 281)">2</text>
<text x="287.2" y="281" transform="rotate(-90 287.2 281)">3</text>
<text x="324.2" y="281" transform="rotate(-90 324.2 281)">1</text>
<text x="327.7" y="281" transform="rotate(-90 327.7 281)">2</text>
<text x="331.3" y="281" transform="rotate(-90 331.3 281)">3</text>
<text x="368.3" y="281" transform="rotate(-90 368.3 281)">1</text>
<text x="371.8" y="281" transform="rotate(-90 371.8 281)">2</text>
<text x="375.4" y="281" transform="rotate(-90 375.4 281)">3</text>
<text x="412.4" y="281" transform="rotate(-90 412.4 281)">1</text>
<text x="415.9" y="281" transform="rotate(-90 415.9 281)">2</text>
<text x="419.5" y="281" transform="rotate(-90 419.5 281)">3</text>
<text x="456.5" y="281" transform="rotate(-90 456.5 281)">1</text>
<text x="460" y="281" transform="rotate(-90 460 281)">2</text>
<text x="463.5" y="281" transform="rotate(-90 463.5 281)">3</text>
</g>
</svg>
